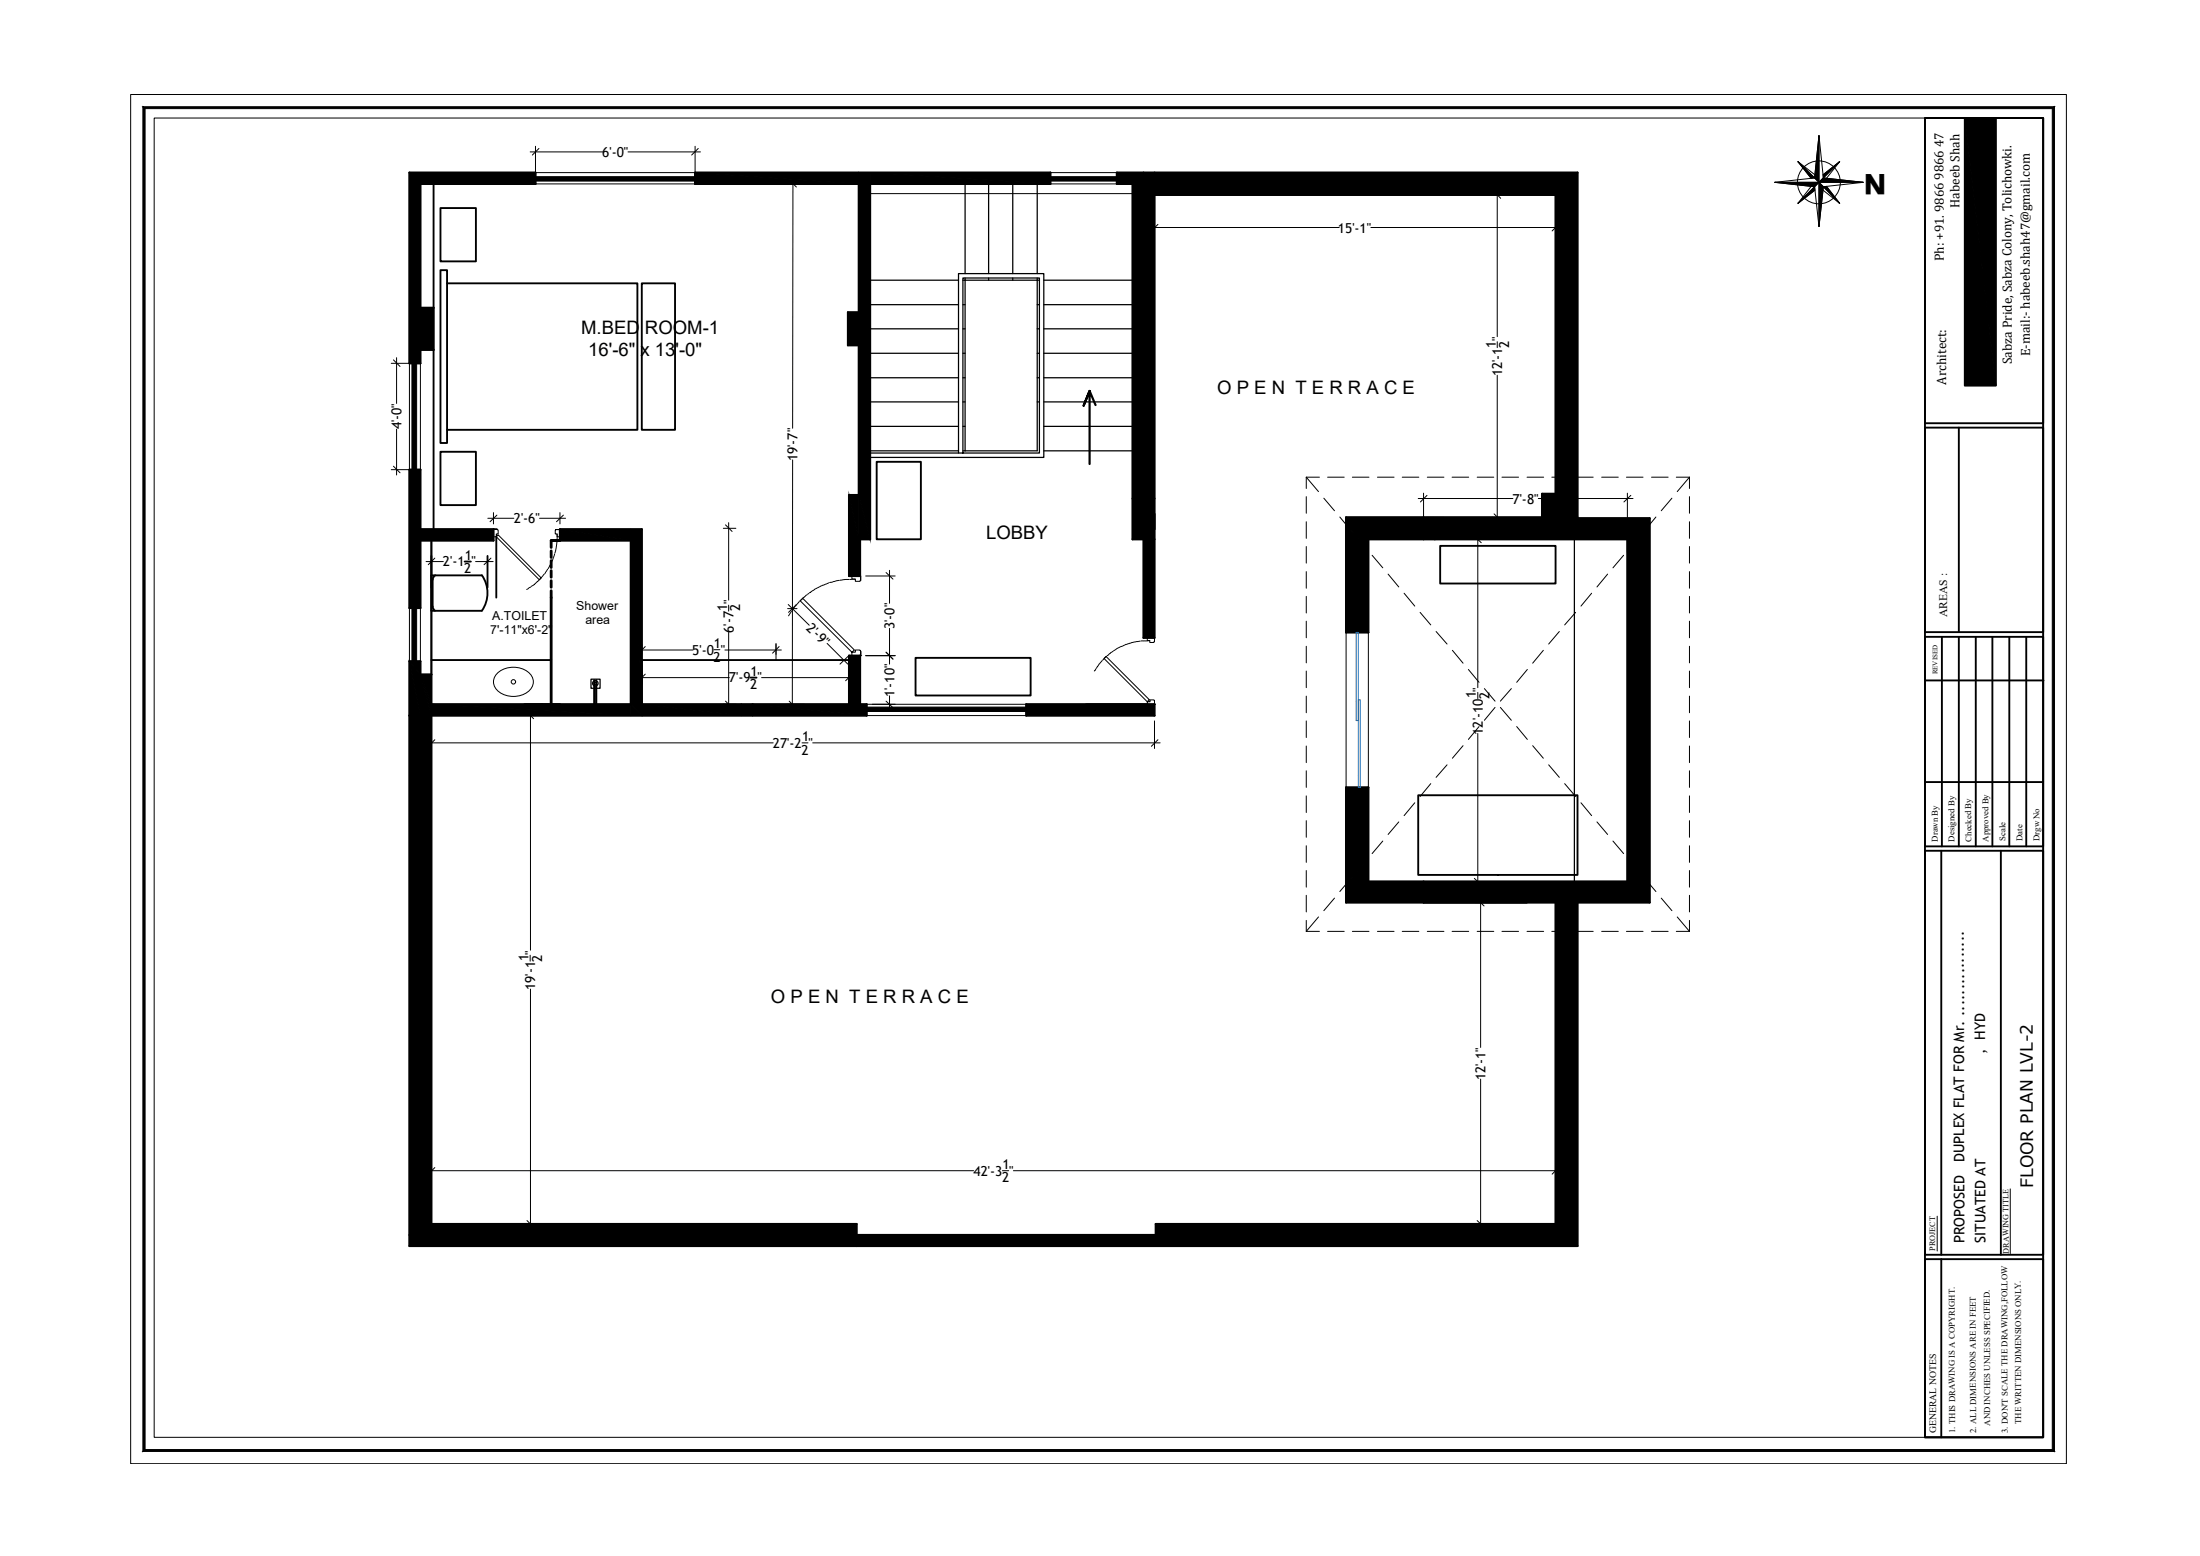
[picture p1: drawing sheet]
<svg xmlns="http://www.w3.org/2000/svg" width="297mm" height="210mm" viewBox="0 0 297 210" stroke-linecap="round" stroke-linejoin="round" font-family="sans-serif">
<!-- layer: window -->
<path d="M72.3 23.3h21.5M72.3 24.8h21.5M117.5 26.1h35.4M141.8 23.3h9M141.8 24.8h9M55.3 49v14.4M56.8 49v14.4M55.3 82.1v7.2M56.8 82.1v7.2M117 95.1h21.5M117 96.6h21.5" fill="none" stroke="#000" stroke-width=".14"/>
<!-- layer: wall hatch -->
<g fill="#000" stroke="#000" stroke-width=".14">
<path d="M93.8 23.3l22.1 1.5h-22.1zM93.8 23.3h22.1v1.5zM115.9 23.3h1.6v1.5zM115.9 23.3l1.6 1.5v48zM117.5 23.3l24.3 1.5h-24.3zM117.5 23.3h24.3v1.5zM75.6 71.4l9.6 1.6h-9.6zM75.6 71.4h9.6v1.6zM85.2 71.4h1.4v23.7zM85.2 71.4l1.4 23.7v1.5zM114.6 66.8l1.3 6h-1.3zM114.6 66.8h1.3v6z"/>
<path d="M115.9 66.8l1.6 6h-1.6zM115.9 23.3l1.6 49.5zM115.9 24.8l1.6 48-1.6-6zM55.3 89.3l1.5 7.3h-1.5zM55.3 89.3h1.5v1.7zM55.3 89.3l1.5 1.7v5.6zM56.8 91l1.4 5.6h-1.4zM56.8 91h1.4v4.1zM56.8 91l1.4 4.1v1.5zM58.2 95.1l27 1.5h-27zM58.2 95.1h27v1.5zM85.2 71.4l1.4 25.2-1.4-23.6z"/>
<path d="M85.2 95.1l1.4 1.5h-1.4zM85.2 73l1.4 23.6-1.4-1.5zM86.6 95.1l13.5 1.5h-13.5zM86.6 95.1h13.5v1.5zM100.1 95.1l1.5 1.5h-1.5zM100.1 95.1h1.5v1.5zM101.6 95.1l15.4 1.5h-15.4zM101.6 95.1h15.4v1.5z"/>
<path d="M150.8 23.3h5.1v62.8h-1.5v-13.3h-1.5v-48h-2.1z" fill-rule="evenodd"/>
<path d="M155.9 23.3h57.1v46.5h-4.8v-3.2h1.8v-40.3h-54.1z" fill-rule="evenodd"/>
<path d="M55.3 23.3h17v1.5h-15.5v16.7h1.7v5.7h-1.7v1.8h-1.5z" fill-rule="evenodd"/>
<path d="M114.5 42.1h1.4v4.5h-1.4z" fill-rule="evenodd"/>
<path d="M55.3 63.4h1.5v8h9.8v1.6h-9.8v9.1h-1.5z" fill-rule="evenodd"/>
<path d="M114.6 72.8h1.5v4.9h-1.5z" fill-rule="evenodd"/>
<path d="M181.7 70.8l3 3.6v11h-3z" fill-rule="evenodd"/>
<path d="M192.6 69.8l30.1 .1v51.9h-30.1v-2.8h27.1v-46.2h-27.1z" fill-rule="evenodd"/>
<path d="M181.7 69.8h31.3v.1h9.7v.9l-3 3.6v-1.6h-35v1.6l-3-3.6z" fill-rule="evenodd"/>
<path d="M114.6 88.5h1.5v6.6h-1.5z" fill-rule="evenodd"/>
<path d="M138.5 95.1h17.4v1.5h-17.4z" fill-rule="evenodd"/>
<path d="M181.7 106.3h3v9.5l-3 3.6z" fill-rule="evenodd"/>
<path d="M184.7 115.8v3.2h35v-3.2l3 3.6v2.4h-41v-2.4z" fill-rule="evenodd"/>
<path d="M115.6 166.7h40.4v-1.5h54v-43.4h3v46.4h-97.4z" fill-rule="evenodd"/>
<path d="M55.3 96.6h2.9v68.6h57.4v3h-60.3z" fill-rule="evenodd"/>
</g>
<!-- layer: wall -->
<path d="M58.5 24.8v16.7M58.5 47.2v24.2M115.9 44.4v-2.3h-1.4v4.5h1.4M58.2 89.1h16.2" fill="none" stroke="#000" stroke-width=".25"/>
<path d="M55.3 23.3h17v1.5h-15.5v16.7h1.7v5.7h-1.7v1.8h-1.5zM155.9 23.3v62.8h-1.5v-13.3h-1.5v-48h-2.1v-1.5h62.2v46.6h9.7v51.9h-41v-15.5h3v12.7h35v-46.2h-35v12.6h-3v-15.6h31.3M155.9 26.3h54.1v40.3h-1.8v3.2M147.9 54.7l-.8-1.9-.8 1.9 .8-1.9v9.8M55.3 63.4h1.5v8h9.8v1.6h-9.8v9.1h-1.5zM58.2 73v22.1h27v-22.1h-9.6v-1.6h11v23.7h30.4v1.5h-61.7M114.6 72.8h2.9v-48h24.3v-1.5h-48v1.5h22.1v42h-1.3v10.9h1.5v-4.9M58.2 91h-1.4v-1.7h-1.5v78.9h157.7v-46.4M58.2 96.6v68.6h57.4v3M114.6 95.1v-6.6h1.5v6.6M138.5 95.1h17.4v1.5h-17.4zM210 121.8v43.4h-54v1.5h-40.4" fill="none" stroke="#000" stroke-width=".3"/>
<!-- layer: Balcony -->
<g fill="none" stroke="#000" stroke-width=".14">
<path d="M176.3 64.4h1.8M176.3 64.4v1.5M176.3 67v2.3M176.3 70.4v2.3M176.3 73.8v2.2M176.3 77.1v2.3M176.3 64.4l1.7 1.9M178.7 67.2l1.5 1.7M179.2 64.4h2.3M180.9 69.8l1.4 1.7M182.6 64.4h2.2M183 72.4l1.5 1.7"/>
<path d="M185.2 74.9l1.5 1.7M186 64.4h2.2M187.4 77.5l1.4 1.7M189.3 64.4h2.2M192.7 64.4h2.2M196 64.4h2.3M199.4 64.4h2.3M202.8 64.4h2.2M206.1 64.4h2.3M209.5 64.4h2.2M212.9 64.4h2.2M216.2 64.4h2.3"/>
<path d="M217 77.5l-1.4 1.7M219.2 74.9l-1.5 1.7M219.6 64.4h2.2M221.4 72.4l-1.5 1.7M223 64.4h2.2M223.5 69.8l-1.4 1.7M225.7 67.2l-1.4 1.7M226.3 64.4h1.8M228.1 64.4v1.5M228.1 67v2.3M228.1 70.4v2.3M228.1 73.8v2.2"/>
<path d="M228.1 77.1v2.3M228.1 64.4l-1.7 1.9M176.3 80.5v2.2M176.3 83.8v2.3M176.3 87.2v2.3M176.3 90.6v2.2M176.3 94v2.2M176.3 97.3v2.2M189.6 80.1l1.4 1.7M191.7 82.6l1.5 1.7M193.9 85.2l1.5 1.7M196.1 87.8l1.4 1.7"/>
<path d="M198.2 90.4l1.5 1.7M199.7 98.1l-1.5 1.7M200.4 92.9l1.4 1.7M201.8 95.5l-1.4 1.7M202.6 95.5l1.4 1.7M204 92.9l-1.4 1.7M204.8 98.1l1.4 1.7M206.2 90.4l-1.4 1.7M208.4 87.8l-1.5 1.7M210.5 85.2l-1.4 1.7M212.7 82.6l-1.5 1.7M214.9 80.1l-1.5 1.7"/>
<path d="M228.1 80.5v2.2M228.1 83.8v2.3M228.1 87.2v2.3M228.1 90.6v2.2M228.1 94v2.2M228.1 97.3v2.2M176.3 100.7v2.2M176.3 104v2.3M176.3 107.4v2.3M176.3 110.8v2.2M176.3 114.1v2.3M176.3 117.5v2.2"/>
<path d="M182.3 118.6l-1.4 1.7M184.5 116l-1.5 1.8M186.7 113.5l-1.5 1.7M188.8 110.9l-1.4 1.7M191 108.3l-1.4 1.8M193.2 105.8l-1.5 1.7M195.4 103.2l-1.5 1.7M197.5 100.6l-1.4 1.7M206.9 100.6l1.5 1.7M209.1 103.2l1.4 1.7M211.2 105.8l1.5 1.7M213.4 108.3l1.5 1.8"/>
<path d="M215.6 110.9l1.4 1.7M217.7 113.5l1.5 1.7M219.9 116l1.5 1.8M222.1 118.6l1.4 1.7M228.1 100.7v2.2M228.1 104v2.3M228.1 107.4v2.3M228.1 110.8v2.2M228.1 114.1v2.3M228.1 117.5v2.2M176.3 125.7h1.8M176.3 120.8v2.3"/>
<path d="M176.3 124.2v1.5M178 123.8l-1.7 1.9M179.2 125.7h2.3M180.2 121.2l-1.5 1.7M182.6 125.7h2.2M186 125.7h2.2M189.3 125.7h2.2M192.7 125.7h2.2M196 125.7h2.3M199.4 125.7h2.3M202.8 125.7h2.2M206.1 125.7h2.3"/>
<path d="M209.5 125.7h2.2M212.9 125.7h2.2M216.2 125.7h2.3M219.6 125.7h2.2M223 125.7h2.2M224.3 121.2l1.4 1.7M226.3 125.7h1.8M226.4 123.8l1.7 1.9M228.1 120.8v2.3M228.1 124.2v1.5"/>
</g>
<!-- layer: STEP -->
<g fill="none" stroke="#000" stroke-width=".17">
<path d="M117.5 37.8h11.9M130 37.8h10.3M130.3 24.8v12.1M130.3 37.5v23.3M133.5 24.8v12.1M133.5 37.5v.3M136.7 24.8v12.1M136.7 37.5v.3M140 37.5v23.3h-10M140 24.8v12.1M140.9 37.8h12M117.5 41.1h11.9"/>
<path d="M117.5 44.4h11.9M117.5 47.7h11.9M117.5 51h11.9M117.5 54.2h11.9M117.5 57.5h11.9M130 41.1h.3M130 44.4h.3M130 47.7h.3M130 51h.3M130 54.2h.3M130 57.5h.3M140 41.1h.3"/>
<path d="M140 44.4h.3M140 47.7h.3M140 51h.3M140 54.2h.3M140.9 41.1h12M140.9 44.4h12M140.9 47.7h12M140.9 51h12M140.9 54.2h12M140.9 57.5h12M117.5 61.1h22.8v-23.6h-10.3v23.6M117.5 60.8h11.9"/>
<path d="M129.4 61.1v-24.2h11.5v24.8h-23.4M140.9 60.8h12M212.5 72.8v46.2"/>
</g>
<!-- layer: window -->
<g fill="#000" stroke="#000" stroke-width=".14">
<path d="M72.3 23.8h21.5v.6h-21.5z" fill-rule="evenodd"/>
<path d="M141.8 23.8h9v.6h-9z" fill-rule="evenodd"/>
<path d="M55.6 49h.6v14.4h-.6z" fill-rule="evenodd"/>
<path d="M55.6 82.1h.6v7.2h-.6z" fill-rule="evenodd"/>
<path d="M117 95.4h21.5v.6h-21.5z" fill-rule="evenodd"/>
</g>
<!-- layer: doors -->
<g fill="none" stroke="#000" stroke-width=".14">
<path d="M66.6 71.4h.1M66.6 71.4h.5h-.5h.5l.2 .2v.5h-.3v.3h-.4zM67 72.4l.3-.2 5.8 5.8-.3 .2zM71.2 79.5l-.1 .1M71.4 79.3l-.1 .2M71.7 79.2l-.2 .1M71.9 79l-.2 .1M72.1 78.9l-.1 .1M72.3 78.7l-.1 .1M72.5 78.5l-.1 .1M72.8 78.3l-.2 .2M72.9 78.1l-.1 .1"/>
<path d="M73.1 77.9l-.1 .1M73.3 77.7l-.1 .1M73.5 77.5l-.2 .1M73.6 77.3v.1M73.8 77l-.1 .2M73.9 76.8v.1M74.1 76.6l-.1 .1M74.2 76.3v.2M74.4 76l-.1 .2M74.5 75.8l-.1 .2M74.6 75.5l-.1 .2M74.7 75.3v.2"/>
<path d="M74.8 75l-.1 .2M74.9 74.8l-.1 .1M75 74.5l-.1 .1M75 74.2v.2M75.1 71.5l-.1 .1v.5h.2v.3h.4v-.9h-.5h.5M75.1 73.9l-.1 .2M75.1 73.7v.1M75.2 73.4l-.1 .2M75.2 73.1v.2M75.2 72.1v.1M75.2 72.3v.1M75.2 72.5v.2"/>
<path d="M75.2 72.8v.2M109.4 79.9l-.2 .1M109.6 79.8l-.1 .1M109.9 79.6l-.2 .1M110.1 79.5l-.2 .1M110.3 79.3l-.1 .1M110.6 79.2l-.2 .1M110.9 79.1l-.2 .1M111.1 79h-.2M111.4 78.9l-.2 .1M111.6 78.8h-.2M111.9 78.7l-.2 .1"/>
<path d="M112.2 78.6h-.2M112.4 78.5l-.1 .1M112.7 78.5h-.2M113 78.4h-.2M113.2 78.3l-.1 .1M113.5 78.3h-.1M113.8 78.2l-.2 .1M114.1 78.2h-.2M114.2 78.2h.2M114.5 78.2h.1M114.8 78.2h.1M115 78.2h.2"/>
<path d="M115.3 78.2h.2M116.2 77.7v.6v-.6h-1.2v.5h.5v.3h.6l.1-.2M106.5 83v.1M106.7 82.7l-.1 .2M106.8 82.5v.1M107 82.3l-.1 .1M107.2 82.1l-.2 .1M107.3 81.8l-.1 .2M107.5 81.6l-.1 .2M107.7 81.4l-.1 .1M107.9 81.2l-.1 .1M108 81.1l.4-.4 6.9 7-.3 .3z"/>
<path d="M108.1 81l-.1 .1M108.3 80.8l-.1 .2M108.5 80.6l-.1 .1M108.7 80.4l-.1 .2M109 80.3l-.2 .1M109.2 80.1l-.2 .1M115 88h.5v-.3h.6l.1 .2v.6v-.6v.6h-1.2zM116.2 88.5h.1M147.8 90.5l-.1 .1M147.9 90.3v.1M148.1 90l-.1 .2M148.3 89.8l-.1 .2"/>
<path d="M148.4 89.6l-.1 .1M148.6 89.4l-.1 .1M148.8 89.2l-.1 .1M149 89l-.1 .1M149.2 88.7l-.2 .2M149.3 88.6l-.3 .3 5.9 5.8 .2-.3-5.8-5.8M149.4 88.6l-.1 .1M149.6 88.4l-.1 .1M149.8 88.2l-.1 .1M150.1 88l-.2 .2M150.3 87.9l-.2 .1M150.5 87.7l-.1 .1"/>
<path d="M150.7 87.6l-.1 .1M151 87.4l-.2 .1M151.2 87.3l-.1 .1M151.5 87.2l-.2 .1M151.8 87.1l-.2 .1M152 87l-.2 .1M152.3 86.9l-.2 .1M152.6 86.8l-.2 .1M152.8 86.7l-.2 .1M153.1 86.7h-.2M153.2 86.6h.2M153.4 86.6h.3"/>
<path d="M153.7 86.5h.2M154 86.5h.2M154.3 86.5h.2M154.6 86.5h.2M154.9 94.7h.4l-.1-.2h.6l.1 .6v-.5v.5h-1zM155.1 86.5h-.3M155.1 86.5h.1M155.9 95.1h.1M155.9 86.1v.5v-.5h-1v.4h.3v.2h.5l.2-.1"/>
</g>
<!-- layer: FURNITURE -->
<g fill="none" stroke="#000" stroke-width=".14">
<path d="M67.2 90.8a3.3 3.3 0 0 1 4.5 .4 1.64 1.64 0 0 1-.7 2.4 3.2 3.2 0 0 1-4.1-.7 1.54 1.54 0 0 1 .3-2.1z"/>
<circle cx="69.3" cy="92" r=".3"/>
</g>
<path d="M80.2 91.8v3.2M80.5 91.8v3.2" fill="none" stroke="#000" stroke-width=".25"/>
<path d="M79.8 91.7h1.2v1.2h-1.2zM80.3 92.3v2.8M80.3 92.4l-.1-.2 .3-.1v3M80.5 92.6a.37 .37 0 0 0 .2-.6 .37 .37 0 0 0-.6 0 .37 .37 0 0 0 .2 .6" fill="none" stroke="#000" stroke-width=".17"/>
<!-- layer: DIM -->
<g fill="none" stroke="#000" stroke-width=".14">
<path d="M72.3 19.7v3.7M93.8 19.7v3.7M71.6 20.5h9.8M72.8 20l-.9 .9M84.8 20.5h9.8M94.3 20l-.9 .9M106.3 24.8h2.3M106.6 24.4l.9 .8M107 24.1v33.7M155.1 30.7h25.7M155.9 31.3v.2M156.3 30.3l-.9 .9"/>
<path d="M185.1 30.7h25.6M201.4 26.3h.1M201.7 25.8l.9 1M202.1 25.5v19.9M210 31.3v.2M210.4 30.3l-.9 .9M52.8 49h2.4M53.1 48.6l.9 .9M53.5 48.3v6.2M53.5 57.9v6.2M202.1 46.1v.8M202.1 50.6v19.9"/>
<path d="M52.8 63.4h2.4M53.1 62.9l.9 .9M65.9 69.9h3.5M66.6 69.2v1.5M67.1 69.5l-.9 .9M72.8 69.9h3.6M75.6 69.2v1.5M76.1 69.5l-1 .9M97.6 71.3h1.7M97.9 70.8l.9 .9M98.4 70.5v10.5M107 62.1v33.7"/>
<path d="M116.9 77.7h3.9M119.6 77.3l1 .9M120.1 77v4.4M199 72.4l1 .8M199.5 72.1v20.7M200 72.8h.3M201.4 69.8h.1M201.7 69.4l.9 .8M58.2 97.3v3.7M58.7 99.8l-.9 .9M71.1 96.1l.9 .9M71.6 96.6h.7"/>
<path d="M71.6 95.8v32.4M97.6 95.1h1.7M97.9 94.6l.9 .9M98.4 81.7v.8M98.4 85.4v10.4M106.2 95.1h2.4M106.5 94.6l.9 .9M116.9 88.5h3.9M117.8 95.1h3M119.6 88l1 1M119.6 94.6l1 .9M120.1 84.8v4.8"/>
<path d="M120.1 93.9v1.9M155.9 97.3v3.7M156.3 99.8l-.9 .9M199.5 93.4v.9M199.5 99v20.7M57.5 100.3h46.9M108.3 100.3h.8M109.7 100.3h46.9M199 118.5l1 .9M200 119h.3M71.6 128.9v.8M71.6 133.5v32.4"/>
<path d="M199.1 121.8h2.8M199.4 121.4l.9 .9M199.9 121.1v20.3M57.5 158h73.9M58.2 157.2v.1M58.7 157.6l-.9 .9M135.3 158h.9M136.8 158h73.9M199.9 145.6v20.3M210 157.2v.1M210.4 157.6l-.9 .9M71.1 164.7l.9 .9"/>
<path d="M71.6 165.2h.7M199.1 165.2h2.8M199.4 164.7l.9 .9"/>
</g>
<!-- layer: title -->
<g fill="none" stroke="#000" stroke-width=".14">
<path d="M17.6 12.8h261.4v184.7h-261.4zM20.8 15.9h255v178.1h-255zM245.6 18.3l.6 5.7 5.3 .6M245.6 18.3v12.3M245.6 18.3l-.6 5.7M239.6 24.6h11.9M239.6 24.6l5.4 .6 .6 5.4M242.7 21.8l1.8 2.3M242.7 21.8l2.3 1.8M242.7 21.8l2.3 2.2M244.5 25.2l-1.8 2.2M245 24l1.2 1.2"/>
<path d="M245 24l-5.4 .6M245 25.7l-2.3 1.7M246.1 25.7l2.3 1.7M246.2 25.2l2.2 2.2M246.2 25.2l-.6 5.4M246.6 25.2l1.8 2.2M248.4 21.8l-2.3 1.8M248.4 21.8l-1.8 2.3M248.4 21.8l-5.7 5.6M251.5 24.6l-5.3 .6M261.5 164.1v4.7M271.4 160.5v8.7"/>
<circle cx="245.6" cy="24.6" r="2.9"/>
</g>
<!-- layer: text -->
<path d="M265.2 15.9l4.2 36.1h-4.2zM265.2 15.9h4.2v36.1z" fill="#000" stroke="#000" stroke-width=".14"/>
<!-- layer: title -->
<g fill="#000" stroke="#000" stroke-width=".14">
<path d="M239.6 24.6h6l-.6 .6zM242.7 21.8l2.3 2.2-.5 .1zM242.7 27.4l2.3-2.2v.5zM245.6 24.6l.6 .6-.6 5.4zM245.6 18.3v6.3l-.6-.6zM246.2 25.2h.4l1.8 2.2zM246.1 23.6l2.3-1.8-2.2 2.2zM245.6 24.6l.6-.6 5.3 .6z"/>
<path d="M19.3 14.4l.3 .3v180.9l-.3 .3z" fill-rule="evenodd"/>
<path d="M19.3 14.4h258.1l-.3 .3h-257.5z" fill-rule="evenodd"/>
<path d="M19.3 195.9l.3-.3h257.5l.3 .3z" fill-rule="evenodd"/>
<path d="M277.1 14.7l.3-.3v181.5l-.3-.3z" fill-rule="evenodd"/>
</g>
<g fill="none" stroke="#000" stroke-width=".25">
<path d="M259.9 15.9h15.9v41.2h-15.9zM259.9 15.9h15.9v178.1h-15.9zM259.9 57.7h15.9v27.6h-15.9zM264.4 57.7v27.6M259.9 85.9h15.9v28.3h-15.9zM259.9 91.8h16M262.2 85.9v28.3M264.4 85.9v28.3M266.7 85.9v28.3M269 85.9v28.3M271.3 85.9v28.3M273.5 85.9v28.3"/>
<path d="M259.9 114.8h15.9v54.5h-15.9zM259.9 105.5h15.9M262.1 114.8v54.5M270.1 114.8v54.5M259.9 169.9h15.9v24.1h-15.9zM262.1 169.9v24.1"/>
</g>
<!-- layer: 0 -->
<path d="M265.2 15.9h4.2v36.1h-4.2zM58.2 75v7.4h6.9M58.2 77.7h6.9M58.8 77.6l-.2 .2-.2 .4v3.7l.1 .2 .2 .3M62.7 75.8h.9M65.1 77.6a4.2 4.2 0 0 1 0 4.8M65.8 75v4.3M67 72.4v8.3M101.3 91.5h.8M114.6 89.1h-28v6M114.6 89.8v2.4" fill="none" stroke="#000" stroke-width=".25"/>
<!-- layer: wall hatch -->
<path d="M191.5 67.3h12.7M192.2 66.6v5.5M192.6 66.9l-.8 .8M207.7 67.3h12.8M219.7 66.6v5.5M220.2 66.9l-1 .8" fill="none" stroke="#000" stroke-width=".14"/>
<!-- layer: wall -->
<path d="M181.7 85.4v20.9M184.7 85.4v20.9" fill="none" stroke="#000" stroke-width=".14"/>
<path d="M183.4 94.5h.2v11.8h-.2v-20.9h-.3v11.9h.3" fill="none" stroke="#2776bb" stroke-width=".14"/>
<!-- layer: 0 -->
<path d="M57.5 75.8h2.3M58.7 75.3l-.9 .9M64.2 75.8h2.4M66.3 75.3l-1 .9M85.9 91.5h12.6M87.1 91l-.9 .9M102.8 91.5h12.5M115 91l-.8 .9" fill="none" stroke="#000" stroke-width=".14"/>
<!-- layer: Furniture-New -->
<path d="M59.5 36.5h.9v23.3h-.9zM59.5 28.1h4.7v7.2h-4.7zM60.4 38.2h25.6v19.8h-25.6M86.6 38.2h4.5v19.8h-4.5zM59.5 61h4.7v7.2h-4.7zM118.3 62.3h6v10.5h-6zM194.4 73.7h15.6v5.1h-15.6zM123.6 88.8h15.5v5.1h-15.5zM146.6 95.1h8.3M191.5 107.3h21.5v10.8h-21.5z" fill="none" stroke="#000" stroke-width=".25"/>
<!-- layer: wall -->
<path d="M74.4 74.4v.8M74.4 75.7v.9M74.4 77v.9M74.4 78.4v.9M74.4 79.7v15.4M74.5 73h-.1v.9M74.6 73h.2M74.9 73h.2M75.2 73h.2M75.5 73h.1" fill="none" stroke="#000" stroke-width=".38"/>
<!-- layer: Furniture-New -->
<g fill="none" stroke="#000" stroke-width=".14">
<path d="M85.9 87.7h7.6M86.6 87v1.3M87.1 87.3l-.9 .9M96.4 87.7h.8M97.9 87.7h7.6M104.8 86.8v2.3M105.2 87.3l-.9 .9M106.3 82.1h1.3M106.4 81.6l2.8 2.8M107.5 81.6l-1 1M111.7 86.8l2.8 2.8M113.3 89.1h1.3"/>
<path d="M114.5 88.6l-1.1 1"/>
</g>
<text font-size="3.7" x="254.7" y="23.5" transform="rotate(180 254.7 23.5)">N</text>
<g font-size="2.5">
<text x="78.4" y="45">M.BED ROOM-1</text>
<text x="79.4" y="48.1">16'-6&quot; x 13'-0&quot;</text>
<text x="164.3" y="53.1">O P E N T E R R A C E</text>
<text x="133.1" y="72.7">LOBBY</text>
<text x="104.1" y="135.3">O P E N T E R R A C E</text>
</g>
<text font-size="2.3" x="274.5" y="160.3" transform="rotate(-90 274.5 160.3)">FLOOR PLAN LVL-2</text>
<g font-size="2">
<text x="268" y="142.2" transform="rotate(-90 268 142.2)">, HYD</text>
<text x="265.2" y="156.8" transform="rotate(-90 265.2 156.8)">DUPLEX FLAT FOR Mr. ................</text>
<text x="265.2" y="167.8" transform="rotate(-90 265.2 167.8)">PROPOSED</text>
<text x="268" y="167.7" transform="rotate(-90 268 167.7)">SITUATED AT</text>
</g>
<g font-size="1.9">
<text x="81.3" y="21.1">6'-0&quot;</text>
<text x="180.6" y="31.4">15'-1&quot;</text>
<text x="201.9" y="46.9" transform="rotate(-90 201.9 46.9)">1</text>
<text x="203.7" y="47" transform="rotate(-90 203.7 47)">2</text>
<text x="202.8" y="50.8" transform="rotate(-90 202.8 50.8)">12'-1 &quot;</text>
<text x="54.2" y="57.9" transform="rotate(-90 54.2 57.9)">4'-0&quot;</text>
<text x="107.7" y="62.2" transform="rotate(-90 107.7 62.2)">19'-7&quot;</text>
<text x="69.4" y="70.6">2'-6&quot;</text>
<text x="204.2" y="68">7'-8&quot;</text>
<text x="59.8" y="76.4">2'-1 &quot;</text>
<text x="62.7" y="77.4">2</text>
<text x="62.8" y="75.5">1</text>
<text x="98.2" y="82.5" transform="rotate(-90 98.2 82.5)">1</text>
<text x="99.9" y="82.5" transform="rotate(-90 99.9 82.5)">2</text>
<text x="93.5" y="88.4">5'-0 &quot;</text>
<text x="96.3" y="89.3">2</text>
<text x="96.4" y="87.5">1</text>
<text x="99" y="85.4" transform="rotate(-90 99 85.4)">6'-7 &quot;</text>
<text x="108.7" y="84.8" transform="rotate(45 108.7 84.8)">2'-9&quot;</text>
<text x="120.8" y="84.9" transform="rotate(-90 120.8 84.9)">3'-0&quot;</text>
<text x="98.4" y="92.1">7'-9 &quot;</text>
<text x="101.3" y="93">2</text>
<text x="101.3" y="91.2">1</text>
<text x="120.8" y="94.1" transform="rotate(-90 120.8 94.1)">1'-10&quot;</text>
<text x="199.2" y="94.2" transform="rotate(-90 199.2 94.2)">1</text>
<text x="201.1" y="94.3" transform="rotate(-90 201.1 94.3)">2</text>
<text x="104.3" y="100.9">27'-2 &quot;</text>
<text x="108.2" y="101.9">2</text>
<text x="108.3" y="100">1</text>
<text x="200.2" y="99.2" transform="rotate(-90 200.2 99.2)">12'-10 &quot;</text>
<text x="71.4" y="129.7" transform="rotate(-90 71.4 129.7)">1</text>
<text x="73.2" y="129.8" transform="rotate(-90 73.2 129.8)">2</text>
<text x="72.2" y="133.6" transform="rotate(-90 72.2 133.6)">19'-1 &quot;</text>
<text x="200.6" y="145.8" transform="rotate(-90 200.6 145.8)">12'-1&quot;</text>
<text x="131.4" y="158.7">42'-3 &quot;</text>
<text x="135.3" y="159.6">2</text>
<text x="135.3" y="157.8">1</text>
</g>
<g font-size="1.8">
<text x="264.5" y="28" transform="rotate(-90 264.5 28)">Habeeb Shah</text>
<text x="262.4" y="35.2" transform="rotate(-90 262.4 35.2)">Ph: +91. 9866 9866 47</text>
<text x="262.7" y="51.9" transform="rotate(-90 262.7 51.9)">Architect:</text>
<text x="271.6" y="49.2" transform="rotate(-90 271.6 49.2)">Sabza Pride, Sabza Colony, Tolichowki.</text>
<text x="274.1" y="48.1" transform="rotate(-90 274.1 48.1)">E-mail:- habeeb.shah47@gmail.com</text>
</g>
<g font-size="1.7">
<text x="66.4" y="83.6">A.TOILET</text>
<text x="77.8" y="82.3">Shower</text>
<text x="66.2" y="85.6">7'-11&quot;x6'-2&quot;</text>
<text x="79" y="84.3">area</text>
</g>
<text font-size="1.6" x="262.9" y="83.3" transform="rotate(-90 262.9 83.3)">AREAS :</text>
<text font-size="1.3" x="261.4" y="193.4" transform="rotate(-90 261.4 193.4)">GENERAL NOTES</text>
<g font-size="1.2">
<text x="261.6" y="113.6" transform="rotate(-90 261.6 113.6)">Drawn By</text>
<text x="263.8" y="113.6" transform="rotate(-90 263.8 113.6)">Designed By</text>
<text x="266.1" y="113.6" transform="rotate(-90 266.1 113.6)">Checked By</text>
<text x="268.5" y="113.6" transform="rotate(-90 268.5 113.6)">Approved By</text>
<text x="270.7" y="113.5" transform="rotate(-90 270.7 113.5)">Scale</text>
<text x="273" y="113.5" transform="rotate(-90 273 113.5)">Date</text>
<text x="275.3" y="113.5" transform="rotate(-90 275.3 113.5)">Drgw No</text>
<text x="263.9" y="193.4" transform="rotate(-90 263.9 193.4)">1. THIS DRAWING IS A COPYRIGHT.</text>
<text x="266.8" y="193.4" transform="rotate(-90 266.8 193.4)">2. ALL DIMENSIONS ARE IN FEET</text>
<text x="268.7" y="192.4" transform="rotate(-90 268.7 192.4)">AND INCHES UNLESS SPECIFIED.</text>
<text x="271" y="193.4" transform="rotate(-90 271 193.4)">3. DON'T SCALE THE DRAWING,FOLLOW</text>
<text x="272.9" y="192.2" transform="rotate(-90 272.9 192.2)">THE WRITTEN DIMENSIONS ONLY.</text>
</g>
<g font-size="1.1">
<text x="261.3" y="168.8" transform="rotate(-90 261.3 168.8)">PROJECT</text>
<text x="271.2" y="169.2" transform="rotate(-90 271.2 169.2)">DRAWING TITLE</text>
</g>
<text font-size=".9" x="261.6" y="91" transform="rotate(-90 261.6 91)">REVISED</text>
</svg>
